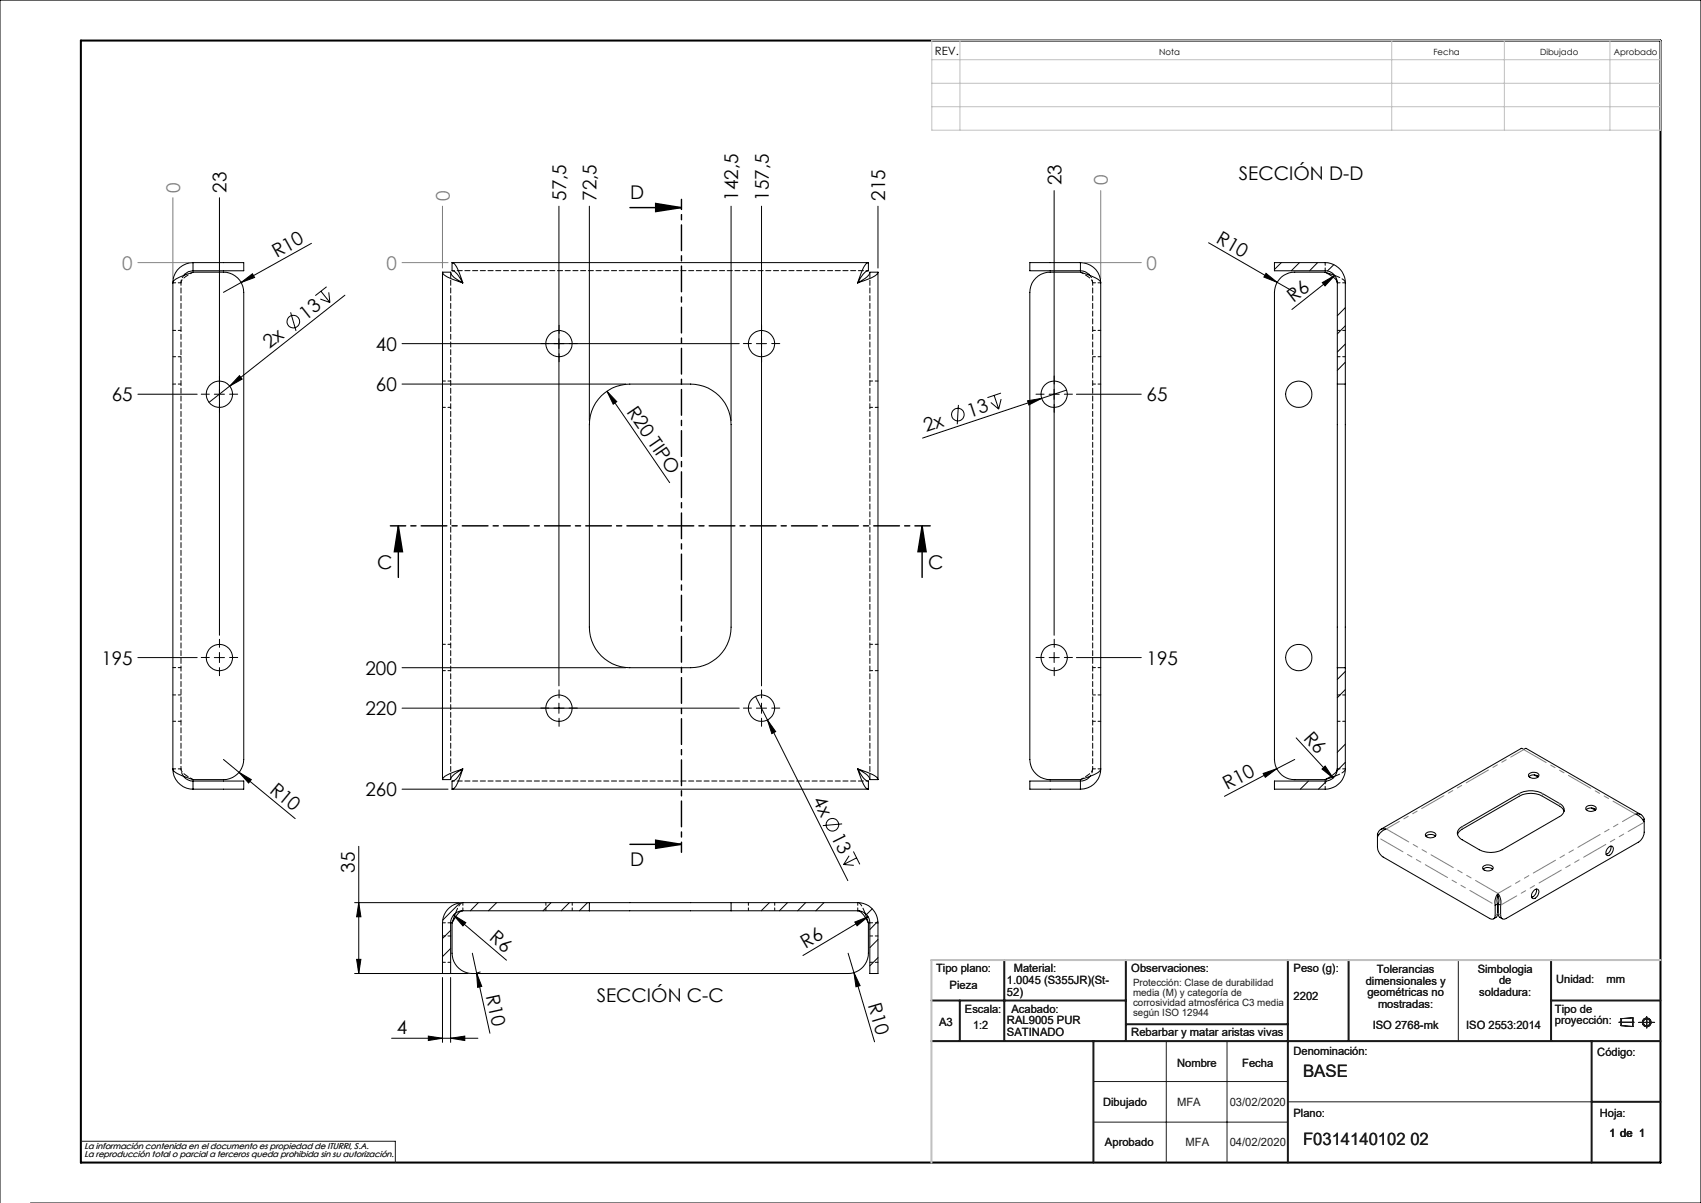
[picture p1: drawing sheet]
<svg xmlns="http://www.w3.org/2000/svg" width="420mm" height="297mm" viewBox="0 0 420 297" stroke-linecap="round" stroke-linejoin="round" font-family="sans-serif">
<g fill="none" stroke="#191924" stroke-width=".25">
<path d="M360.1 237v20M288 257v30M303 257v30M399.7 252.4h3.8M400.3 251.5l2.9-.2v2.1l-2.9-.2zM404.6 252.4h4M406.6 251v2.8M270 267h48M270 277h48M318 272h75M20 281.8h77.6v5.2"/>
<circle cx="406.6" cy="252.4" r=".86"/>
<circle cx="406.6" cy="252.4" r="1.07"/>
</g>
<g fill="none" stroke="#000" stroke-width=".25">
<path d="M54.2 48.8v108M138 50.9v118.4M145.5 50.9v53M180.5 50.9v53M188 50.9v118.4M216.8 50.9v15.3M260.3 47.1v109.7M298.4 59.9l16.9 9.8M42.7 69.8a3.2 3.2 0 0 1 2.6-1.8l2.4-.8h7.5a5 5 0 0 1 5 5v115.3a5 5 0 0 1-5 5h-7.5a10.6 10.6 0 0 1-5-2.4v-.3M42.7 69.8v120M47.7 64.8a5 5 0 0 0-5 5M47.7 66.8l-1.2 .3-1.1 .9"/>
<path d="M47.7 64.8h12.5v2h-12.5M47.7 64.8v2M59.5 69.7l2.8-2.1 .6 .9zM71.8 77.1l1.3 4.6M76.9 60.1l-21.7 12.1M79.1 73.8l2.4 .9M79.2 71.9l2.3 2.8M80.6 70.8l-2.7 2.2M81.2 72.2l.3 2.5M85.2 72.9l-28.5 22.4M109.3 67.2a3.7 3.7 0 0 0 2.6 1.8l2.4 .8M109.3 67.2h2a4 4 0 0 0 2.4 2.3l.6 .3"/>
<path d="M109.3 67.2v125.3M111.6 64.8a3.4 3.4 0 0 1 1.8 2.5l.9 2.5M111.6 64.8v2a2.6 2.6 0 0 1 2 1.9l.7 1.1M111.6 64.8h102.8M214.4 64.8a3.7 3.7 0 0 0-1.8 2.6l-.8 2.4M214.4 64.8v2a4.1 4.1 0 0 0-2.3 2.4l-.3 .6M216.8 67.2a3.3 3.3 0 0 1-2.5 1.7l-2.5 .9M216.8 67.2h-2a5 5 0 0 1-3 2.6M216.8 67.2v125.3M266.8 66.8a2.82 2.82 0 0 1 2.3 1.2M266.8 64.8a5 5 0 0 1 5 5M266.8 64.8h-12.5v2h12.5"/>
<path d="M266.8 64.8v2M271.8 69.8a1.52 1.52 0 0 0-1.1-1.1l-3.9-1.5h-7.5a5 5 0 0 0-5 5v115.3a5 5 0 0 0 5 5h7.5a10.8 10.8 0 0 0 4.9-2.4l.1-.3M271.8 69.8v120M312.6 67.5l2.7 2.2-3.2-1.3zM315.3 69.7l4.4 2.5M316.4 64.8l-1.7 1.7M320.9 64.8l-2.1 2M325.3 64.8l-1.9 2M326.5 69.8l3.1-1.8-2.4 2.6zM327.2 67.2l2.3 .8M327.2 67.2l1.2 .7a2.96 2.96 0 0 1 1.8 1.9M327.2 67.2h-7.5a5 5 0 0 0-5 5v115.3a5 5 0 0 0 5 5h7.5"/>
<path d="M329.4 65.3l-1.6 1.6M329.6 68l-10.6 8.4M330.2 69.8a3 3 0 0 0-3-3h-12.5v-2h12.5a5 5 0 0 1 5 5v25M330.2 69.8v25M332.2 75.9l-2 2.1M34 97.3h14.7M52.9 97.3h2.5M56.7 95.3l-5.1 4M59.1 92.7l.7 .9-3.1 1.7zM99.3 84.8h83.2M99.3 94.8h55.2M148.4 97.8a9.9 9.9 0 0 1 7.1-3h15a10 10 0 0 1 10 10v50a10 10 0 0 1-10 10h-15a10 10 0 0 1-10-10v-50a10.1 10.1 0 0 1 2.9-7z"/>
<path d="M149.9 96.6l2.4 2.6-.9 .6zM149.9 96.6l15.4 22.6M186.8 84.8h2.5M236.6 100l-.2 4.7M244.7 99.4l1.9 1.6M245.5 97.6l1.1 3.4M247.2 97l-3.4 1.2M247.2 98.5l-.6 2.5M253.7 99l3.5-.6-3.2 1.6zM259 97.3h2.5M263.3 96.3l-35.5 11.9M265.8 97.3h16"/>
<path d="M330.2 94.8v70M330.2 94.8h2M332.2 94.8v70M332.2 80.4l-2 2M332.2 84.9l-2 2M332.2 89.4l-2 2M34 162.3h14.7M52.9 162.3h2.5M54.2 161.1v2.5M99.3 174.8h83.2M99.3 164.8h55.2M138 173.6v2.5"/>
<path d="M186.5 171.9l3 5.8M186.8 174.8h2.5M188 173.6v2.5M189.5 177.7l2 2.9-.9 .5zM189.5 177.7l19.8 39.7M259 162.3h2.5M260.3 161.1v2.5M265.8 162.3h16M330.2 164.8h2M330.2 164.8v25M332.2 164.8v25a5 5 0 0 1-5 5h-12.5v-2h12.5a3 3 0 0 0 3-3M332.2 165.8l-2 1.9"/>
<path d="M332.2 170.2l-2 2.1M42.7 189.8a5 5 0 0 0 5 5M45.3 191.7l.2 .2a3.1 3.1 0 0 0 2.2 .9M47.7 192.8h12.5v2h-12.5M47.7 192.8v2M55.2 187.5l3.8 3.2M59 190.7l3.1 1.8-.7 .8zM59 190.7l13.9 11.4M99.3 194.8h11.3M111.6 194.8h102.8M114.3 189.8a10.6 10.6 0 0 0-5 2.4v.3M114.3 189.8a5 5 0 0 0-3 2.7h-2"/>
<path d="M114.3 189.8a10.8 10.8 0 0 1-2.4 5h-.3M114.3 189.8l-1.4 2.2a1.69 1.69 0 0 1-1.3 .8v2M211.8 189.8a11.4 11.4 0 0 1 4.9 2.4l.1 .3M211.8 189.8l1.2 .7a2.94 2.94 0 0 1 1.8 2h2M211.8 189.8a10.5 10.5 0 0 0 2.4 5h.2M211.8 189.8a4.7 4.7 0 0 0 2.6 3v2M266.8 192.8h-12.5v2h12.5M266.8 192.8v2M269.2 191.7a2.83 2.83 0 0 1-2.4 1.1M271.8 189.8a5 5 0 0 1-5 5M311.9 191l3.3-1.2-2.8 2.1zM315.2 189.8l-12.9 6.8"/>
<path d="M319.7 187.5l-4.5 2.3M320 182.2l9.2 9.9M323.1 192.8l-2 2M326.4 189.9l.8-.8 2 3zM327.6 192.8l-2.1 2M329.5 191.7l-2.3 .8M330.2 189.8a3.6 3.6 0 0 1-2.4 2.4l-.6 .3M332.2 183.7l-2 2M332.2 188.2l-2 2M377.5 191.1a1.69 1.69 0 0 1 2.5 .2 1.45 1.45 0 0 1-2.5 .4zM377.5 191.7a1.81 1.81 0 0 1 2.4 0M378.8 191.3l.9 .5"/>
<path d="M391.7 199.9a1.8 1.8 0 0 1 2.3 0M391.7 199.2a1.53 1.53 0 0 1 2.4 .4 1.51 1.51 0 0 1-2.6 0zM393 199.5l.9 .5M88.6 208.9v31.4M207.9 203.4l-4.7 .4M208.3 213.4l2.5 .2M209.7 211.3l-1.4 2.1M210.7 210.2l1.6 3.2M211.5 211.8l-3.2 1.6M340.1 205.9a1.61 1.61 0 0 1 2.2-1.2 3.7 3.7 0 0 0-2.2 2M340.1 205.9v3.3a3.2 3.2 0 0 0 1.4 2.4l26.3 15.1a.85 .85 0 0 0 1 .1 .85 .85 0 0 0 .4-.9v-2.4M340.1 205.9l.3 .2"/>
<path d="M352.1 206.4a1.81 1.81 0 0 1 2.3 0M352.1 205.7a1.54 1.54 0 0 1 2.4 .5 1.54 1.54 0 0 1-2.6-.1zM360.3 204.7l.4-.4 14.4-8.4a6.4 6.4 0 0 1 5.7 0l4.3 2.5a1.71 1.71 0 0 1 1.1 1.6 1.71 1.71 0 0 1-1.1 1.6l-14.2 8.2a6.3 6.3 0 0 1-5.6 0l-4.3-2.5a1.66 1.66 0 0 1-.7-2.6zM366.1 214a1.62 1.62 0 0 1 2.6 .3 1.54 1.54 0 0 1-2.6 0zM366.2 214.6a1.81 1.81 0 0 1 2.3 0M378.8 219.8a.69 .69 0 0 1 1-.2 .69 .69 0 0 1 .1 1 1.08 1.08 0 0 1-.6 1 1.08 1.08 0 0 1-1.1 0 1.73 1.73 0 0 1 .6-1.8zM379.3 219.5a1.78 1.78 0 0 1-1.1 2M386.2 200.3l-.8-1.1-4.6-2.6a6.1 6.1 0 0 0-5.7 0l-14.1 8.1-.7 .6-.4 .7M397 209.4a.72 .72 0 0 1 1-.5 .72 .72 0 0 1 .3 1.1 1.27 1.27 0 0 1-1.6 1.1 1.37 1.37 0 0 1 .3-1.7zM397.7 208.9a1.78 1.78 0 0 1-1.1 2M405.2 201.1l-28.4-16.4-.6 .4-.6-.4-34.7 20.1M406 202.2a1.65 1.65 0 0 0-2.2-1.2 3.7 3.7 0 0 1 2.2 2"/>
<path d="M406 202.2v3.3a3.1 3.1 0 0 1-1.5 2.4l-32.6 18.8a.86 .86 0 0 1-1 .1 .86 .86 0 0 1-.4-.9v-2.4M406 202.2l-.3 .2M87.6 222.8h25.7M88.1 236.9h1l-.5 3.4zM88.6 222.8l.5 3.5h-1zM111.3 229.7l-2 2M111.3 234.2l-2 2M111.6 227.9v7.4a5 5 0 0 0 5 5h92.8a5 5 0 0 0 5-5v-7.4M112 225.9l3 1.9-.7 .8zM112 225.9l13.1 11.2M112.4 225.5l-.8 2.4M113.6 222.9l-4.3 4.3"/>
<path d="M114.3 224.9a2.98 2.98 0 0 0-3 3v12.4M114.3 224.9l-.7 .2-.6 .6-1.4 2.2M114.3 224.9h31.2M116.6 235.3l1.1 4.9M118.1 222.8l-2 2.1M118.6 239.9l-1 .3M122.6 222.8l-2 2.1M136.1 222.8l-2 2.1M140.6 222.8l-2 2.1M145.1 222.8l-2 2.1M145.5 222.8h-31.2a5 5 0 0 0-5 5.1v12.4M145.5 224.9h35"/>
<path d="M145.5 222.8h35M145.5 222.8v2.1M180.5 222.8h31.3a5 5 0 0 1 5 5.1v12.4h-2v-12.4a2.99 2.99 0 0 0-3-3M180.5 222.8v2.1M180.5 224.9h31.3M190 222.8l-2 2.1M194.5 222.8l-2.1 2.1M198.9 222.8l-1.9 2.1M203.4 222.8l-2 2.1M209.4 235.3l1.5 4.8M211.1 227.6l3.2-1.3-2.7 2.3zM211.8 224.9a4.2 4.2 0 0 1 2.4 2.7l.2 .3"/>
<path d="M213.6 225.5l.8 2.4M214.3 226.3l-16 9.6M215.4 224.4l-1.4 1.4M216.7 227.5l-1.9 2M216.8 231.9l-2 2.1M216.8 236.4l-2 2M369.7 223.2v2.6l-.2 .6-.7 .4M369.7 223.2l-.5 .3M369.9 220.6a3.8 3.8 0 0 0-.7 2.9M369.9 221.3l-.3 1.1 .1 .8M369.9 220.6a3.5 3.5 0 0 1 .6 2.9M369.9 221.3l.2 .8-.1 1.1"/>
<path d="M369.9 220.6v.7M370 223.2v2.6l.1 .5 .8 .5M370 223.2l.5 .3M87.6 240.3h28M96.7 256.3h21.3M105.8 255.8l3.5 .5-3.5 .6zM109.3 241.3v16M111.3 256.3l3.5-.5v1.1zM111.3 241.3v16M117.7 240.2l1.3 3.3-1.1 .3zM117.7 240.2l3.3 14.9M210.9 240.1l1.5 3.2-1.1 .3z"/>
<path d="M210.9 240.1l5 17.1M0 297v-297h420v297h-412.5"/>
<circle cx="72.4" cy="79.4" r="1.56"/>
<circle cx="54.2" cy="97.3" r="3.3"/>
<circle cx="138" cy="84.8" r="3.2"/>
<circle cx="188" cy="84.8" r="3.2"/>
<circle cx="260.3" cy="97.3" r="3.3"/>
<circle cx="320.7" cy="97.3" r="3.3"/>
<circle cx="236.5" cy="102.4" r="1.56"/>
<circle cx="54.2" cy="162.3" r="3.3"/>
<circle cx="138" cy="174.8" r="3.2"/>
<circle cx="188" cy="174.8" r="3.2"/>
<circle cx="260.3" cy="162.3" r="3.3"/>
<circle cx="320.7" cy="162.3" r="3.3"/>
<circle cx="205.5" cy="203.6" r="1.55"/>
</g>
<path d="M20 10h390v277h-390z" fill="none" stroke="#000" stroke-width=".5"/>
<g fill="none" stroke="#191924" stroke-width=".5">
<path d="M248 237v20M278 237v20M318 237v50M333 237v20M383 237v20M230 257h180M230 247h48M237 247v10M270 257v30M278 252.9h40M383 247h27M393 257v30"/>
<path d="M393 272h17"/>
</g>
<path d="M230.1 10h179.9v22.1h-179.9zM230.1 14.7h179.9M237 10v22.1M343.6 10v22.1M371.4 10v22.1M397.5 10v22.1M230.1 20.6h179.9M230.1 26.3h179.9" fill="none" stroke="#c0c0c0" stroke-width=".25"/>
<path d="M410 237h-180v50" fill="none" stroke="#c0c0c0" stroke-width=".5"/>
<path d="M155.5 51.3h12.7M161.9 50.2l6.3 1.1-6.3 .9zM98.4 129.9l1 6.3h-2zM98.4 129.9v12.7M227.7 129.9l1 6.3h-2zM227.7 129.9v12.7M155.5 208.5h12.7M161.9 207.4l6.3 1.1-6.3 .9z" fill="none" stroke="#000" stroke-width=".35"/>
<g fill="none" stroke="#000" stroke-width=".25" stroke-dasharray="15.2 1.3 1.3 1.3">
<path d="M51.7 97.3h-2M54.2 94.8v-2M54.2 99.8v2M56.7 97.3h2M135.5 84.8h-2M138 82.3v-2M138 87.3v2M140.5 84.8h2M185.5 84.8h-2M188 82.3v-2M188 87.3v2M190.5 84.8h2"/>
<path d="M257.8 97.3h-2M260.3 94.8v-2M260.3 99.8v2M262.8 97.3h2M54.2 159.8v-2M260.3 159.8v-2M51.7 162.3h-2M54.2 164.8v2M56.7 162.3h2M135.5 174.8h-2M138 172.3v-2M138 177.3v2"/>
<path d="M140.5 174.8h2M185.5 174.8h-2M188 172.3v-2M188 177.3v2M190.5 174.8h2M257.8 162.3h-2M260.3 164.8v2M262.8 162.3h2"/>
</g>
<path d="M229.7 129.8h-133.3" fill="none" stroke="#000" stroke-width=".35" stroke-dasharray="6.3 1.3 1.3 1.3" stroke-dashoffset="2.6"/>
<path d="M168.3 49.2v161.2" fill="none" stroke="#000" stroke-width=".35" stroke-dasharray="6.3 1.3 1.3 1.3" stroke-dashoffset="3.9"/>
<path d="M42.7 48.8v20M109.3 50.9v15.3M271.8 47.1v21.7M34 64.8h12.7M99.3 64.8h11.3M267.8 64.8h14" fill="none" stroke="#808080" stroke-width=".25"/>
<g fill="#000">
<path d="M59.5 69.7l2.8-2.1 .6 .9zM312.6 67.5l2.7 2.2-3.2-1.3zM326.5 69.8l3.1-1.8-2.4 2.6zM59.1 92.7l.7 .9-3.1 1.7zM149.9 96.6l2.4 2.6-.9 .6zM253.7 99l3.5-.6-3.2 1.6zM189.5 177.7l2 2.9-.9 .5zM59 190.7l3.1 1.8-.7 .8zM311.9 191l3.3-1.2-2.8 2.1zM326.4 189.9l.8-.8 2 3zM112 225.9l3 1.9-.7 .8zM211.1 227.6l3.2-1.3-2.7 2.3z"/>
<path d="M117.7 240.2l1.3 3.3-1.1 .3zM210.9 240.1l1.5 3.2-1.1 .3z"/>
<path d="M161.9 50.2l6.3 1.1-6.3 .9zM161.9 207.4l6.3 1.1-6.3 .9z"/>
<path d="M227.7 129.9l1 6.3h-2zM98.4 129.9l1 6.3h-2z"/>
<path d="M88.1 236.9h1l-.5 3.4zM88.6 222.8l.5 3.5h-1z"/>
<path d="M111.3 256.3l3.5-.5v1.1zM105.8 255.8l3.5 .5-3.5 .6z"/>
</g>
<path d="M340.1 206.7l29.1 16.8" fill="none" stroke="#808080" stroke-width=".25" stroke-dasharray="6.3 1.3 1.3 1.3 1.3 1.3" stroke-dashoffset="-.9"/>
<path d="M375.2 196.5v-.6M380.8 196.5v-.6M385.1 199v-.7M342.3 204.7l27.6 15.9M361 204.7v-.7M403.8 201l-27.6-15.9M369.2 225.9l.6-.3M370 225.6l.5 .3" fill="none" stroke="#808080" stroke-width=".25" stroke-dasharray="6.3 1.3 1.3 1.3 1.3 1.3"/>
<path d="M370.5 223.5l35.5-20.5" fill="none" stroke="#808080" stroke-width=".25" stroke-dasharray="6.3 1.3 1.3 1.3 1.3 1.3" stroke-dashoffset="1.8"/>
<path d="M376.2 185.1l-33.9 19.6M369.9 220.6l33.9-19.6" fill="none" stroke="#808080" stroke-width=".25" stroke-dasharray="6.3 1.3 1.3 1.3 1.3 1.3" stroke-dashoffset="2.6"/>
<path d="M214.8 67.2v125.3M332.2 69.8a2.71 2.71 0 0 0-2.2-1.6l-.4-.2M111.3 192.5v-125.3M329.5 191.7l1.2-.5a2.28 2.28 0 0 0 1.5-1.4M114.3 222.8a3.5 3.5 0 0 0-1.8 2.7M213.6 225.4l-.5-1.2a2.08 2.08 0 0 0-1.3-1.4" fill="none" stroke="#000" stroke-width=".25" stroke-dasharray="1.3 .6" stroke-dashoffset="-.1"/>
<path d="M111.6 66.8h102.8M214.4 192.8h-102.8" fill="none" stroke="#000" stroke-width=".25" stroke-dasharray="1.3 .6" stroke-dashoffset=".7"/>
<g fill="none" stroke="#000" stroke-width=".25" stroke-dasharray="1.3 .6" stroke-dashoffset=".6">
<path d="M44.7 69.8h-2M45.4 68l-.5 .6-.2 1.2M269.8 69.8v120M269.8 69.8l-.2-1.1-.5-.7M269.8 69.8h2M327.2 64.8v2M330.2 69.8h2M42.7 88.1h2M44.7 94.8h-2M44.7 81.6h-2M111.3 94.1h-2M216.8 94.1h-2"/>
<path d="M269.8 94.8h2M269.8 88.1h2M271.8 81.6h-2M330.2 88.1h2M332.2 81.6h-2M109.3 100.6h2M214.8 100.6h2M111.3 159.1h-2M216.8 159.1h-2M42.7 178.1h2M44.7 164.8h-2M44.7 171.6h-2"/>
<path d="M109.3 165.6h2M214.8 165.6h2M269.8 164.8h2M269.8 178.1h2M271.8 171.6h-2M330.2 178.1h2M332.2 171.6h-2M44.7 189.8v-120M44.7 189.8h-2M269.8 189.8h2M327.2 194.8v-2M330.2 189.8h2"/>
<path d="M109.3 227.8h2M109.3 237.6h2M111.3 231.1h-2M114.3 224.8v-2M134.8 222.8v2M141.3 224.8v-2M184.8 222.8v2M191.3 224.8v-2M211.8 224.8v-2M214.8 237.6h2M216.8 227.8h-2M216.8 231.1h-2"/>
</g>
<path d="M44.7 69.8a3.8 3.8 0 0 1 2.5-2.4l.5-.2M266.8 67.2a4.9 4.9 0 0 1 3 2.6M47.7 192.5l-1.1-.7a2.97 2.97 0 0 1-1.9-2M269.8 189.8a4.8 4.8 0 0 1-3 2.7" fill="none" stroke="#000" stroke-width=".25" stroke-dasharray="1.3 .6" stroke-dashoffset=".5"/>
<path d="M44.7 189.8l.2 1.2 .4 .6M269.2 191.6l.4-.6 .2-1.2" fill="none" stroke="#000" stroke-width=".25" stroke-dasharray="1.3 .6" stroke-dashoffset="1"/>
<g font-size="4.7" fill="#808080">
<text x="44.5" y="47.5" transform="rotate(-90 44.5 47.5)">0</text>
<text x="273.6" y="45.7" transform="rotate(-90 273.6 45.7)">0</text>
<text x="111.1" y="49.6" transform="rotate(-90 111.1 49.6)">0</text>
<text x="30.2" y="66.6">0</text>
<text x="95.4" y="66.6">0</text>
<text x="283.1" y="66.6">0</text>
</g>
<g font-size="4.7">
<text x="56" y="47.5" transform="rotate(-90 56 47.5)">23</text>
<text x="262.1" y="45.7" transform="rotate(-90 262.1 45.7)">23</text>
<text x="305.9" y="44.5">SECCIÓN D-D</text>
<text x="139.8" y="49.6" transform="rotate(-90 139.8 49.6)">57,5</text>
<text x="147.3" y="49.6" transform="rotate(-90 147.3 49.6)">72,5</text>
<text x="155.6" y="49.1">D</text>
<text x="182.3" y="49.6" transform="rotate(-90 182.3 49.6)">142,5</text>
<text x="189.8" y="49.6" transform="rotate(-90 189.8 49.6)">157,5</text>
<text x="218.6" y="49.6" transform="rotate(-90 218.6 49.6)">215</text>
<text x="300.1" y="59.7" transform="rotate(30 300.1 59.7)">R10</text>
<text x="68.3" y="63.7" transform="rotate(-29 68.3 63.7)">R10</text>
<text x="319.4" y="74.8" transform="rotate(-38 319.4 74.8)">R6</text>
<text x="75.5" y="79.1" transform="rotate(-38 75.5 79.1)">13</text>
<text x="66.6" y="86.2" transform="rotate(-38 66.6 86.2)">2x</text>
<text x="92.8" y="86.6">40</text>
<text x="27.6" y="99.1">65</text>
<text x="92.8" y="96.6">60</text>
<text x="154.6" y="101.7" transform="rotate(56 154.6 101.7)">R20 TIPO</text>
<text x="283.1" y="99.1">65</text>
<text x="228.7" y="106.8" transform="rotate(-18 228.7 106.8)">2x</text>
<text x="239.5" y="103.1" transform="rotate(-18 239.5 103.1)">13</text>
<text x="93.1" y="140.4">C</text>
<text x="229.2" y="140.4">C</text>
<text x="25" y="164.1">195</text>
<text x="90.2" y="166.6">200</text>
<text x="283.1" y="164.1">195</text>
<text x="90.2" y="176.6">220</text>
<text x="321.7" y="182.4" transform="rotate(48 321.7 182.4)">R6</text>
<text x="66.3" y="195.4" transform="rotate(40 66.3 195.4)">R10</text>
<text x="90.2" y="196.6">260</text>
<text x="200.6" y="197.6" transform="rotate(63 200.6 197.6)">4x</text>
<text x="303" y="195.1" transform="rotate(-28 303 195.1)">R10</text>
<text x="205.2" y="206.7" transform="rotate(63 205.2 206.7)">13</text>
<text x="87.6" y="215.4" transform="rotate(-90 87.6 215.4)">35</text>
<text x="155.6" y="213.8">D</text>
<text x="120.6" y="231.9" transform="rotate(40 120.6 231.9)">R6</text>
<text x="198.9" y="234.4" transform="rotate(-31 198.9 234.4)">R6</text>
<text x="119.9" y="245.8" transform="rotate(78 119.9 245.8)">R10</text>
<text x="147.3" y="247.3">SECCIÓN C-C</text>
<text x="214.2" y="248" transform="rotate(73 214.2 248)">R10</text>
<text x="98" y="255.3">4</text>
</g>
<g font-size="4.2" fill="#191924">
<text x="321.7" y="265.9">BASE</text>
<text x="321.7" y="282.8">F0314140102 02</text>
</g>
<text font-size="2.8" x="230.8" y="13.6">REV.</text>
<g font-size="2.8" fill="#191924">
<text x="231.1" y="239.9">Tipo plano:</text>
<text x="250.3" y="239.9">Material:</text>
<text x="279.3" y="239.9">Observaciones:</text>
<text x="319.4" y="239.9">Peso (g):</text>
<text x="234.5" y="244.1">Pieza</text>
<text x="248.6" y="243">1.0045 (S355JR)(St-</text>
<text x="248.6" y="245.8">52)</text>
<text x="337.2" y="243.1">dimensionales y</text>
<text x="337.6" y="246">geométricas no</text>
<text x="339.9" y="240.3">Tolerancias</text>
<text x="364.9" y="240.2">Simbologia</text>
<text x="365.3" y="245.9">soldadura:</text>
<text x="370.1" y="243">de</text>
<text x="384.2" y="242.7">Unidad:</text>
<text x="396.7" y="242.7">mm</text>
<text x="238.3" y="250">Escala:</text>
<text x="249.7" y="250">Acabado:</text>
<text x="319.4" y="246.9">2202</text>
<text x="340.2" y="248.8">mostradas:</text>
<text x="383.9" y="250">Tipo de</text>
<text x="231.9" y="253.4">A3</text>
<text x="240.3" y="254">1:2</text>
<text x="248.6" y="252.9">RAL9005 PUR</text>
<text x="248.6" y="255.7">SATINADO</text>
<text x="279.3" y="255.7">Rebarbar y matar aristas vivas</text>
<text x="338.9" y="254">ISO 2768-mk</text>
<text x="362" y="254">ISO 2553:2014</text>
<text x="383.9" y="252.8">proyección:</text>
<text x="290.6" y="263.3">Nombre</text>
<text x="306.7" y="263.3">Fecha</text>
<text x="319.4" y="260.6">Denominación:</text>
<text x="394.4" y="260.6">Código:</text>
<text x="272.4" y="273">Dibujado</text>
<text x="290.6" y="273">MFA</text>
<text x="303.6" y="273">03/02/2020</text>
<text x="319.4" y="275.8">Plano:</text>
<text x="395" y="275.8">Hoja:</text>
<text x="397.4" y="280.6">1 de 1</text>
<text x="272.8" y="282.8">Aprobado</text>
<text x="292.7" y="282.8">MFA</text>
<text x="303.6" y="282.8">04/02/2020</text>
</g>
<g font-size="2.5" fill="#191924">
<text x="279.8" y="243.5">Protección: Clase de durabilidad</text>
<text x="279.8" y="246">media (M) y categoría de</text>
<text x="279.8" y="248.5">corrosividad atmosférica C3 media</text>
<text x="279.8" y="250.9">según ISO 12944</text>
</g>
<g font-size="2.1">
<text x="286.2" y="13.6">Nota</text>
<text x="353.9" y="13.6">Fecha</text>
<text x="380.3" y="13.6">Dibujado</text>
<text x="398.5" y="13.6">Aprobado</text>
</g>
<g font-size="2.1" fill="#191924">
<text x="20.8" y="283.7">La información contenida en el documento es propiedad de ITURRI, S.A.</text>
<text x="20.8" y="285.7">La reproducción total o parcial a terceros queda prohibida sin su autorización.</text>
</g>
</svg>
